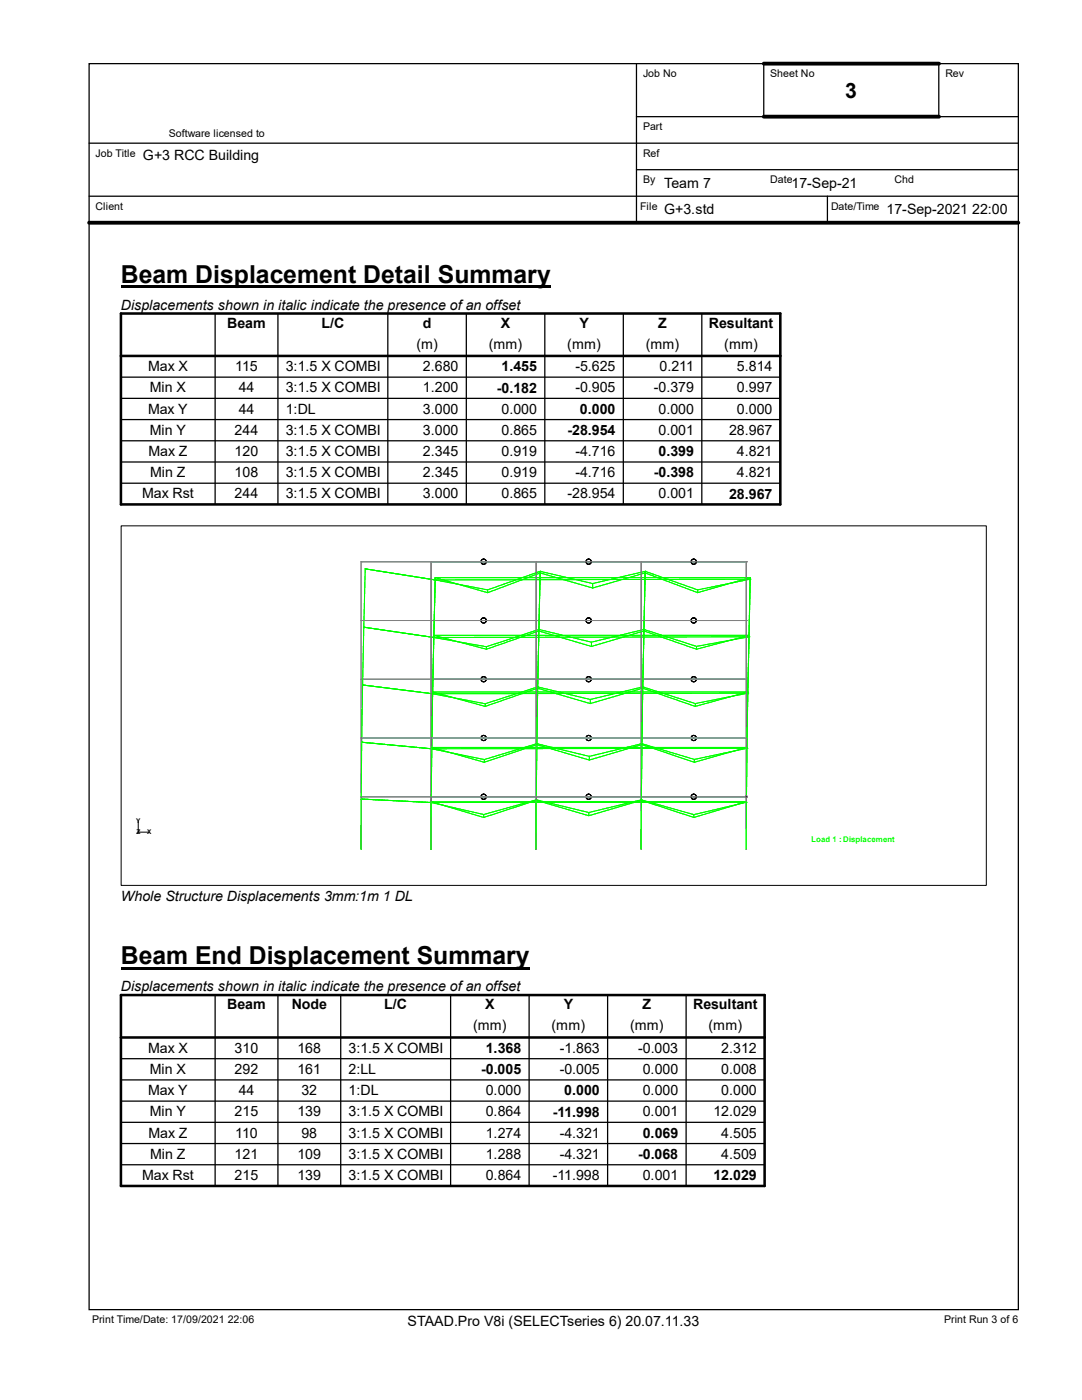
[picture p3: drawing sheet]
<svg xmlns="http://www.w3.org/2000/svg" width="216mm" height="279mm" viewBox="0 0 216 279" stroke-linecap="round" stroke-linejoin="round" font-family="sans-serif">
<path d="M17.8 12.7h185.4v248.7h-185.4zM127 12.7v31.7M152.4 12.7v10.6M187.3 12.7v10.6M17.8 28.6h185.4M17.8 39.2h185.4M127 23.3h76.2M127 33.9h76.2M165.1 39.2v5.2" fill="none" stroke="#000" stroke-width=".25"/>
<path d="M152.4 12.7h35M152.4 23.3h35M17.8 44.4h185.4" fill="none" stroke="#000" stroke-width=".76"/>
<g fill="#fff">
<path d="M33.7 25.4h19.8v2.5h-19.8z"/>
<path d="M18.5 29.3h8.6v2.4h-8.6z"/>
<path d="M18.5 39.9h6.1v2.4h-6.1z"/>
<path d="M127.7 13.4h7.3v2.4h-7.3z"/>
<path d="M153.1 13.4h9.5v2.4h-9.5z"/>
<path d="M188 13.4h4.4v2.4h-4.4z"/>
<path d="M127.7 24h4.5v2.4h-4.5z"/>
<path d="M127.7 29.3h3.9v2.4h-3.9z"/>
<path d="M127.7 34.6h3.1v2.4h-3.1z"/>
<path d="M153.1 34.6h5.1v2.4h-5.1z"/>
<path d="M178.5 34.6h3.9v2.4h-3.9z"/>
<path d="M127.7 39.9h3.5v2.4h-3.5z"/>
<path d="M165.8 39.9h9.7v2.4h-9.7z"/>
<path d="M167.5 15.6h4.7v4.8h-4.7z"/>
<path d="M28.5 29.3h23.2v3.2h-23.2z"/>
<path d="M132.5 34.9h9.4v3.2h-9.4z"/>
<path d="M157.9 34.9h13.2v3.2h-13.2z"/>
<path d="M176.9 40.2h24.2v3.2h-24.2z"/>
<path d="M132.5 40.2h10.1v3.2h-10.1z"/>
<path d="M17.8 262.1h33v2.4h-33z"/>
<path d="M188.4 262.1h14.8v2.4h-14.8z"/>
<path d="M81.3 262.1h58.3v3.2h-58.3z"/>
<path d="M24.1 51.9h85.8v5.6h-85.8z"/>
</g>
<path d="M24.1 56.9h85.8v.5h-85.8z" fill="#000"/>
<path d="M24.1 59.3h79.8v3.2h-79.8z" fill="#fff"/>
<path d="M42.9 62.6v8.4" fill="none" stroke="#000" stroke-width=".25"/>
<path d="M45.3 62.7h7.7v3.3h-7.7z" fill="#fff"/>
<path d="M55.5 62.6v8.4" fill="none" stroke="#000" stroke-width=".25"/>
<path d="M64.1 62.7h4.6v3.3h-4.6z" fill="#fff"/>
<path d="M77.4 62.6v8.4" fill="none" stroke="#000" stroke-width=".25"/>
<g fill="#fff">
<path d="M84.4 62.7h1.7v3.3h-1.7z"/>
<path d="M83.1 67.1h4.3v3.1h-4.3z"/>
</g>
<path d="M93 62.6v8.4" fill="none" stroke="#000" stroke-width=".25"/>
<g fill="#fff">
<path d="M99.9 62.7h2v3.3h-2z"/>
<path d="M97.5 67.1h6.7v3.1h-6.7z"/>
</g>
<path d="M108.7 62.6v8.4" fill="none" stroke="#000" stroke-width=".25"/>
<g fill="#fff">
<path d="M115.6 62.7h1.9v3.3h-1.9z"/>
<path d="M113.2 67.1h6.7v3.1h-6.7z"/>
</g>
<path d="M124.4 62.6v8.4" fill="none" stroke="#000" stroke-width=".25"/>
<g fill="#fff">
<path d="M131.4 62.7h1.7v3.3h-1.7z"/>
<path d="M128.9 67.1h6.7v3.1h-6.7z"/>
</g>
<path d="M140 62.6v8.4" fill="none" stroke="#000" stroke-width=".25"/>
<g fill="#fff">
<path d="M141.4 62.7h12.9v3.3h-12.9z"/>
<path d="M144.5 67.1h6.7v3.1h-6.7z"/>
</g>
<path d="M155.7 62.6v8.4" fill="none" stroke="#000" stroke-width=".25"/>
<path d="M24.1 62.6h131.6v8.4h-131.6z" fill="none" stroke="#000" stroke-width=".51"/>
<g fill="#fff">
<path d="M29.6 71.5h7.9v3.2h-7.9z"/>
<path d="M46.9 71.5h4.5v3.2h-4.5z"/>
<path d="M57 71.5h18.8v3.2h-18.8z"/>
<path d="M83.6 71.5h7.9v3.2h-7.9z"/>
<path d="M99.3 71.5h7.8v3.3h-7.8z"/>
<path d="M114.8 71.5h8v3.2h-8z"/>
<path d="M130.8 71.5h7.7v3.2h-7.7z"/>
<path d="M146.3 71.5h7.8v3.2h-7.8z"/>
<path d="M29.9 75.8h7.2v3.2h-7.2z"/>
<path d="M47.6 75.8h3.2v3.2h-3.2z"/>
<path d="M57 75.8h18.8v3.2h-18.8z"/>
<path d="M83.6 75.8h7.9v3.2h-7.9z"/>
<path d="M99.1 75.7h8v3.3h-8z"/>
<path d="M114.8 75.8h8v3.2h-8z"/>
<path d="M130.5 75.8h8v3.2h-8z"/>
<path d="M146.3 75.8h7.8v3.2h-7.8z"/>
<path d="M29.5 80h8v3.2h-8z"/>
<path d="M47.6 80h3.2v3.2h-3.2z"/>
<path d="M57 80h6v3.2h-6z"/>
<path d="M83.6 80h7.9v3.2h-7.9z"/>
<path d="M99.3 80h7.8v3.2h-7.8z"/>
<path d="M114.9 80h7.9v3.3h-7.9z"/>
<path d="M130.6 80h7.9v3.2h-7.9z"/>
<path d="M146.3 80h7.8v3.2h-7.8z"/>
<path d="M29.9 84.2h7.2v3.2h-7.2z"/>
<path d="M46.8 84.2h4.7v3.2h-4.7z"/>
<path d="M57 84.2h18.8v3.2h-18.8z"/>
<path d="M83.6 84.2h7.9v3.2h-7.9z"/>
<path d="M99.3 84.2h7.8v3.2h-7.8z"/>
<path d="M113.2 84.2h9.6v3.3h-9.6z"/>
<path d="M130.6 84.2h7.9v3.2h-7.9z"/>
<path d="M144.7 84.2h9.4v3.2h-9.4z"/>
<path d="M29.6 88.5h7.8v3.2h-7.8z"/>
<path d="M46.8 88.5h4.7v3.2h-4.7z"/>
<path d="M57 88.5h18.8v3.2h-18.8z"/>
<path d="M83.6 88.5h7.9v3.2h-7.9z"/>
<path d="M99.3 88.5h7.8v3.2h-7.8z"/>
<path d="M114.8 88.5h8v3.2h-8z"/>
<path d="M130.6 88.4h7.9v3.3h-7.9z"/>
<path d="M146.3 88.5h7.8v3.2h-7.8z"/>
<path d="M30 92.7h7v3.2h-7z"/>
<path d="M46.8 92.7h4.7v3.2h-4.7z"/>
<path d="M57 92.7h18.8v3.2h-18.8z"/>
<path d="M83.6 92.7h7.9v3.2h-7.9z"/>
<path d="M99.3 92.7h7.8v3.2h-7.8z"/>
<path d="M114.8 92.7h8v3.2h-8z"/>
<path d="M130.5 92.7h8v3.3h-8z"/>
<path d="M146.3 92.7h7.8v3.2h-7.8z"/>
<path d="M28.4 96.9h10.3v3.2h-10.3z"/>
<path d="M46.8 96.9h4.7v3.2h-4.7z"/>
<path d="M57 96.9h18.8v3.2h-18.8z"/>
<path d="M83.6 96.9h7.9v3.2h-7.9z"/>
<path d="M99.3 96.9h7.8v3.2h-7.8z"/>
<path d="M113.2 96.9h9.6v3.2h-9.6z"/>
<path d="M130.6 96.9h7.9v3.2h-7.9z"/>
<path d="M144.7 96.9h9.4v3.3h-9.4z"/>
</g>
<g fill="none" stroke="#000" stroke-width=".25">
<path d="M24.1 75.3h131.6M24.1 79.5h131.6M42.9 71v29.7M55.5 71v29.7M77.4 71v29.7M93 71v29.7M108.7 71v29.7M124.4 71v29.7M140 71v29.7M24.1 83.7h131.6M24.1 88h131.6M24.1 92.2h131.6"/>
<path d="M24.1 96.4h131.6"/>
</g>
<path d="M24.1 71v29.7h131.6v-29.7" fill="none" stroke="#000" stroke-width=".51"/>
<g fill="none" stroke="#808080" stroke-width=".2">
<path d="M72.1 112.1h.1M72.1 112.1h76.8M72.1 112.1v57.4M86 112.1h.1M86 112.1v57.4M96.5 112.1h.1M107 112.1h.1M107 112.1v57.4M117.5 112.1h.1M128 112.1h.1M128 112.1v57.4M138.4 112.1h.1"/>
<path d="M148.9 112.1h.1M148.9 112.1v57.4M72.1 135.6h.1M72.1 123.8h.1M72.1 123.8h76.8M72.1 135.6h76.8M86 135.6h.1M86 123.8h.1M96.5 123.8h.1M96.5 135.6h.1M107 135.6h.1M107 123.8h.1"/>
<path d="M117.5 135.6h.1M117.5 123.8h.1M128 123.8h.1M128 135.6h.1M138.4 123.8h.1M138.4 135.6h.1M148.9 135.6h.1M148.9 123.8h.1M72.1 159h.1M72.1 147.3h.1M72.1 147.3h76.8M72.1 159h76.8"/>
<path d="M86 147.3h.1M86 159h.1M96.5 159h.1M96.5 147.3h.1M107 147.3h.1M107 159h.1M117.5 159h.1M117.5 147.3h.1M128 147.3h.1M128 159h.1M138.4 159h.1M138.4 147.3h.1"/>
<path d="M148.9 147.3h.1M148.9 159h.1"/>
</g>
<g fill="none" stroke="#0f0" stroke-width=".2">
<path d="M72.9 113.5h.1M72.9 113.5l-.3 11.7M72.9 113.5l13.9 2.2M86.8 115.7h.1M86.8 115.3l10.5 3M86.8 115.3l-.2 11.9M86.8 115.3h62.9M86.8 115.3v.4M86.8 115.7l10.5 2M97.3 117.7v.6M107.8 114h.1M107.8 114l-.5 23.4"/>
<path d="M107.8 114.3l-10.5 4M107.8 114.3l10.5 3M107.8 114v.3M107.8 114l-10.5 3.7M107.8 114l10.5 2.5M118.3 116.5v.8M128.7 114h.1M128.7 114.3l10.5 4M128.7 114l-.4 23.4M128.7 114.3l-10.4 3M128.7 114v.3M128.7 114l10.5 3.7"/>
<path d="M128.7 114l-10.4 2.5M139.2 117.7v.6M149.7 115.6h.1M149.7 115.3l-10.5 3M149.7 115.3l-.5 22.8M149.7 115.3v.3M149.7 115.6l-62.9 .1M149.7 115.6l-10.5 2.1M149.7 115.6l-.2 11.5M72.4 136.7h.1M72.4 136.7l-.2 11.4M72.4 136.7l13.9 1.8"/>
<path d="M72.6 125.2h.1M72.6 125.2l-.2 11.5M72.6 125.2l14 2M86.3 138.5h.1M86.3 138.1l10.5 2.9M86.3 138.1l-.2 11.3M86.3 138.1h62.9M86.3 138.1v.4M86.3 138.5l10.5 1.9M86.6 127.2h.1M86.6 126.8l10.5 2.8M86.6 126.8l-.3 11.7"/>
<path d="M86.6 126.8v.4M86.6 126.8h62.9M86.6 127.2l10.5 1.9M97.1 129.1v.5M107.3 137.1h.1M107.3 137.4l10.5 3M107.3 137.1l-.2 11.5M107.3 137.4l-10.5 3.6M107.3 137.1v.3M107.3 137.1l10.5 2.5M107.3 137.1l-10.5 3.3M107.5 125.6h.1"/>
<path d="M107.5 125.9l-10.4 3.7M107.5 125.9l10.5 3.1M107.5 125.6v.3M107.5 125.6l-10.4 3.5M107.5 125.6l10.5 2.6M107.5 125.6l-.2 11.5M117.8 139.6v.8M118 128.2v.8M128.3 137.1h.1M128.3 137.4l-10.5 3M128.3 137.1l-.2 11.5M128.3 137.4l10.4 3.6"/>
<path d="M128.3 137.1v.3M128.3 137.1l10.4 3.3M128.3 137.1l-10.5 2.5M128.5 125.6h.1M128.5 125.9l-10.5 3.1M128.5 125.9l10.5 3.7M128.5 125.6v.3M128.5 125.6l-10.5 2.6M128.5 125.6l10.5 3.4M139 129v.6M149.2 138.1l-10.5 2.9M149.2 138.1l-.2 11.1"/>
<path d="M149.2 138.1v.2M149.2 138.3h.1M149.2 138.3l-62.9 .2M149.2 138.3l-10.5 2.1M149.2 138.3l-.2 11M149.5 126.8l-10.5 2.8M149.5 126.8v.3M149.5 127.1h.1M149.5 127.1l-62.9 .1M149.5 127.1l-10.5 1.9M149.5 127.1l-.3 11.2M72.1 159.5h.1"/>
<path d="M72.1 159.5l14 .7M72.1 159.5v10M72.2 148.1h.1M72.2 148.1l13.9 1.3M72.2 148.1l-.1 11.4M86.1 149.4h.1M86.1 149.2v11M86.1 149.2l10.5 2.9M86.1 149.2v.2M86.1 149.2h62.9M86.1 149.4l10.5 2.2M96.6 151.6v.5"/>
<path d="M96.8 140.4v.6M107 159.6h.1M107 159.6v9.9M107 159.7l10.5 3.1M107 159.7l-10.5 3.4M107 159.6l-10.5 3M107 159.6l10.5 2.6M107.1 148.4h.1M107.1 148.6l-10.5 3.5M107.1 148.6l10.5 3.1M107.1 148.4l-.1 11.3M107.1 148.4v.2"/>
<path d="M107.1 148.4l-10.5 3.2M107.1 148.4l10.5 2.6M117.6 151v.7M128 159.6h.1M128 159.7l-10.5 3.1M128 159.6v9.9M128 159.7l10.5 3.4M128 159.6v.1M128 159.6l-10.5 2.6M128 159.6l10.5 3M128.1 148.4h.1M128.1 148.6l-10.5 3.1"/>
<path d="M128.1 148.4l-.1 11.3M128.1 148.6l10.4 3.5M128.1 148.4v.2M128.1 148.4l-10.5 2.6M128.1 148.4l10.4 3.2M138.5 151.6v.5M138.7 140.4v.6M149 149.2l-10.5 2.9M149 149.2l-.1 10.9M149 149.2v.1M149 149.3h.1M149 149.3l-62.9 .1"/>
<path d="M149 149.3l-10.5 2.3M86.1 160.2h.1M86.1 160l10.4 3.1M86.1 160l-.1 9.5M86.1 160h62.8M86.1 160.2l10.4 2.4M96.5 162.6v.5M117.5 162.2v.6M138.5 162.6v.5M148.9 160.1h.1M148.9 160v9.5M148.9 160l-10.4 3.1"/>
<path d="M148.9 160v.1M148.9 160.1l-62.8 .1M148.9 160.1l-10.4 2.5"/>
</g>
<path d="M72.1 112.1h13.9zM86 112.1h62.9zM72.1 135.6h13.9zM72.1 123.8h13.9zM86 135.6h62.9zM86 123.8h62.9zM72.1 147.3h13.9zM72.1 159h13.9zM86 159h62.9zM86 147.3h62.9z" fill="none" stroke="#84bbb0" stroke-width=".2"/>
<g fill="none" stroke="#000" stroke-width=".2">
<circle cx="96.5" cy="112.1" r=".52"/>
<circle cx="117.5" cy="112.1" r=".52"/>
<circle cx="138.4" cy="112.1" r=".52"/>
<circle cx="96.5" cy="135.5" r=".52"/>
<circle cx="96.5" cy="123.8" r=".52"/>
<circle cx="117.5" cy="135.5" r=".52"/>
<circle cx="117.5" cy="123.8" r=".52"/>
<circle cx="138.4" cy="123.8" r=".52"/>
<circle cx="138.4" cy="135.5" r=".52"/>
<circle cx="96.5" cy="159" r=".52"/>
<circle cx="96.5" cy="147.3" r=".52"/>
<circle cx="117.5" cy="147.3" r=".52"/>
<circle cx="117.5" cy="159" r=".52"/>
<circle cx="138.4" cy="147.3" r=".52"/>
<circle cx="138.4" cy="159" r=".52"/>
</g>
<circle cx="148.9" cy="159" r=".23" fill="#000" stroke="#808080" stroke-width=".2"/>
<path d="M24.7 163.2h5.8v5.8h-5.8z" fill="#fff"/>
<path d="M24.2 104.9h172.6v71.8h-172.6zM27.6 166.1h.1M27.6 166.1h2.1M27.6 163.9v2.2" fill="none" stroke="#000" stroke-width=".2"/>
<g fill="#fff">
<path d="M24.1 177.2h58.3v3.3h-58.3z"/>
<path d="M24.1 187.9h81.6v5.6h-81.6z"/>
</g>
<path d="M24.1 193h81.6v.5h-81.6z" fill="#000"/>
<path d="M24.1 195.3h79.8v3.2h-79.8z" fill="#fff"/>
<path d="M42.9 198.6v8.5" fill="none" stroke="#000" stroke-width=".25"/>
<path d="M45.3 198.8h7.7v3.3h-7.7z" fill="#fff"/>
<path d="M55.5 198.6v8.5" fill="none" stroke="#000" stroke-width=".25"/>
<path d="M58.2 198.8h7.1v3.3h-7.1z" fill="#fff"/>
<path d="M68 198.6v8.5" fill="none" stroke="#000" stroke-width=".25"/>
<path d="M76.7 198.8h4.5v3.3h-4.5z" fill="#fff"/>
<path d="M89.9 198.6v8.5" fill="none" stroke="#000" stroke-width=".25"/>
<g fill="#fff">
<path d="M96.8 198.8h1.9v3.3h-1.9z"/>
<path d="M94.4 203.1h6.7v3.1h-6.7z"/>
</g>
<path d="M105.6 198.6v8.5" fill="none" stroke="#000" stroke-width=".25"/>
<g fill="#fff">
<path d="M112.4 198.8h1.9v3.3h-1.9z"/>
<path d="M110.1 203.1h6.7v3.1h-6.7z"/>
</g>
<path d="M121.2 198.6v8.5" fill="none" stroke="#000" stroke-width=".25"/>
<g fill="#fff">
<path d="M128.2 198.8h1.8v3.3h-1.8z"/>
<path d="M125.7 203.1h6.7v3.1h-6.7z"/>
</g>
<path d="M136.9 198.6v8.5" fill="none" stroke="#000" stroke-width=".25"/>
<g fill="#fff">
<path d="M138.3 198.8h12.9v3.3h-12.9z"/>
<path d="M141.4 203.1h6.7v3.1h-6.7z"/>
</g>
<path d="M152.6 198.6v8.5" fill="none" stroke="#000" stroke-width=".25"/>
<path d="M24.1 198.6h128.5v8.5h-128.5z" fill="none" stroke="#000" stroke-width=".51"/>
<g fill="#fff">
<path d="M29.6 207.6h7.9v3.1h-7.9z"/>
<path d="M46.8 207.6h4.7v3.1h-4.7z"/>
<path d="M59.4 207.6h4.7v3.1h-4.7z"/>
<path d="M69.6 207.6h18.7v3.1h-18.7z"/>
<path d="M96.1 207.5h7.9v3.3h-7.9z"/>
<path d="M111.7 207.6h8v3.1h-8z"/>
<path d="M127.3 207.6h8v3.1h-8z"/>
<path d="M143.1 207.6h7.9v3.1h-7.9z"/>
<path d="M29.9 211.8h7.2v3.2h-7.2z"/>
<path d="M46.8 211.8h4.7v3.2h-4.7z"/>
<path d="M59.4 211.8h4.7v3.2h-4.7z"/>
<path d="M69.6 211.8h5.5v3.2h-5.5z"/>
<path d="M96 211.8h8v3.3h-8z"/>
<path d="M111.7 211.8h8v3.2h-8z"/>
<path d="M127.5 211.8h7.8v3.2h-7.8z"/>
<path d="M143.1 211.8h7.9v3.2h-7.9z"/>
<path d="M29.5 216h8v3.2h-8z"/>
<path d="M47.6 216h3.2v3.2h-3.2z"/>
<path d="M60.2 216h3.1v3.2h-3.1z"/>
<path d="M69.6 216h5.9v3.2h-5.9z"/>
<path d="M96.1 216h7.9v3.2h-7.9z"/>
<path d="M111.8 216h7.9v3.3h-7.9z"/>
<path d="M127.5 216h7.8v3.2h-7.8z"/>
<path d="M143.1 216h7.9v3.2h-7.9z"/>
<path d="M29.9 220.3h7.2v3.1h-7.2z"/>
<path d="M46.8 220.3h4.7v3.1h-4.7z"/>
<path d="M59.4 220.3h4.7v3.1h-4.7z"/>
<path d="M69.6 220.3h18.7v3.1h-18.7z"/>
<path d="M96.1 220.3h7.9v3.1h-7.9z"/>
<path d="M110.3 220.2h9.4v3.3h-9.4z"/>
<path d="M127.5 220.3h7.8v3.1h-7.8z"/>
<path d="M141.6 220.3h9.4v3.1h-9.4z"/>
<path d="M29.6 224.5h7.8v3.2h-7.8z"/>
<path d="M46.9 224.5h4.5v3.2h-4.5z"/>
<path d="M60.2 224.5h3.1v3.2h-3.1z"/>
<path d="M69.6 224.5h18.7v3.2h-18.7z"/>
<path d="M96.1 224.5h7.9v3.2h-7.9z"/>
<path d="M111.7 224.5h8v3.2h-8z"/>
<path d="M127.5 224.5h7.8v3.3h-7.8z"/>
<path d="M143.1 224.5h7.9v3.2h-7.9z"/>
<path d="M30 228.7h7v3.2h-7z"/>
<path d="M46.8 228.7h4.7v3.2h-4.7z"/>
<path d="M59.4 228.7h4.7v3.2h-4.7z"/>
<path d="M69.6 228.7h18.7v3.2h-18.7z"/>
<path d="M96.1 228.7h7.9v3.2h-7.9z"/>
<path d="M111.7 228.7h8v3.2h-8z"/>
<path d="M127.3 228.7h8v3.3h-8z"/>
<path d="M143.1 228.7h7.9v3.2h-7.9z"/>
<path d="M28.4 233h10.3v3.1h-10.3z"/>
<path d="M46.8 233h4.7v3.1h-4.7z"/>
<path d="M59.4 233h4.7v3.1h-4.7z"/>
<path d="M69.6 233h18.7v3.1h-18.7z"/>
<path d="M96.1 233h7.9v3.1h-7.9z"/>
<path d="M110.3 233h9.4v3.1h-9.4z"/>
<path d="M127.5 233h7.8v3.1h-7.8z"/>
<path d="M141.6 232.9h9.4v3.3h-9.4z"/>
</g>
<g fill="none" stroke="#000" stroke-width=".25">
<path d="M24.1 211.3h128.5M24.1 215.5h128.5M24.1 219.8h128.5M42.9 207.1v29.6M55.5 207.1v29.6M68 207.1v29.6M89.9 207.1v29.6M105.6 207.1v29.6M121.2 207.1v29.6M136.9 207.1v29.6M24.1 224h128.5M24.1 228.2h128.5"/>
<path d="M24.1 232.5h128.5"/>
</g>
<path d="M24.1 207.1v29.6h128.5v-29.6" fill="none" stroke="#000" stroke-width=".51"/>
<g font-size="4.9">
<text x="24.1" y="56.4">Beam Displacement Detail Summary</text>
<text x="24.1" y="192.4">Beam End Displacement Summary</text>
</g>
<text font-size="4.2" x="168.6" y="19.5">3</text>
<g font-size="2.8">
<text x="28.5" y="31.8">G+3 RCC Building</text>
<text x="132.5" y="37.5">Team 7</text>
<text x="157.9" y="37.5">17-Sep-21</text>
<text x="132.5" y="42.8">G+3.std</text>
<text x="176.9" y="42.8">17-Sep-2021 22:00</text>
<text x="24.1" y="61.8">Displacements shown in italic indicate the presence of an offset</text>
<text x="45.3" y="65.4">Beam</text>
<text x="64.1" y="65.4">L/C</text>
<text x="84.4" y="65.4">d</text>
<text x="99.9" y="65.4">X</text>
<text x="115.6" y="65.4">Y</text>
<text x="131.4" y="65.4">Z</text>
<text x="141.4" y="65.4">Resultant</text>
<text x="83.1" y="69.6">(m)</text>
<text x="97.5" y="69.6">(mm)</text>
<text x="113.2" y="69.6">(mm)</text>
<text x="128.9" y="69.6">(mm)</text>
<text x="144.5" y="69.6">(mm)</text>
<text x="29.6" y="74.1">Max X</text>
<text x="46.9" y="74.1">115</text>
<text x="57" y="74.1">3:1.5 X COMBINATION LOAD</text>
<text x="84.4" y="74.1">2.680</text>
<text x="100.1" y="74.1">1.455</text>
<text x="114.8" y="74.1">-5.625</text>
<text x="131.6" y="74.1">0.211</text>
<text x="147" y="74.1">5.814</text>
<text x="29.5" y="82.5">Max Y</text>
<text x="29.9" y="78.3">Min X</text>
<text x="47.6" y="78.3">44</text>
<text x="47.6" y="82.5">44</text>
<text x="57" y="78.3">3:1.5 X COMBINATION LOAD</text>
<text x="57" y="82.5">1:DL</text>
<text x="84.4" y="78.3">1.200</text>
<text x="84.4" y="82.5">3.000</text>
<text x="99.1" y="78.4">-0.182</text>
<text x="100.1" y="82.5">0.000</text>
<text x="114.8" y="78.3">-0.905</text>
<text x="115.7" y="82.6">0.000</text>
<text x="130.5" y="78.3">-0.379</text>
<text x="131.4" y="82.5">0.000</text>
<text x="147" y="78.3">0.997</text>
<text x="147" y="82.5">0.000</text>
<text x="29.9" y="86.8">Min Y</text>
<text x="46.8" y="86.8">244</text>
<text x="57" y="86.8">3:1.5 X COMBINATION LOAD</text>
<text x="84.4" y="86.8">3.000</text>
<text x="100.1" y="86.8">0.865</text>
<text x="113.2" y="86.8">-28.954</text>
<text x="131.4" y="86.8">0.001</text>
<text x="145.5" y="86.8">28.967</text>
<text x="29.6" y="91">Max Z</text>
<text x="30" y="95.2">Min Z</text>
<text x="46.8" y="91">120</text>
<text x="46.8" y="95.2">108</text>
<text x="57" y="91">3:1.5 X COMBINATION LOAD</text>
<text x="57" y="95.2">3:1.5 X COMBINATION LOAD</text>
<text x="84.4" y="91">2.345</text>
<text x="84.4" y="95.2">2.345</text>
<text x="100.1" y="91">0.919</text>
<text x="100.1" y="95.2">0.919</text>
<text x="114.8" y="91">-4.716</text>
<text x="114.8" y="95.2">-4.716</text>
<text x="130.5" y="95.3">-0.398</text>
<text x="131.4" y="91.1">0.399</text>
<text x="147" y="91">4.821</text>
<text x="147" y="95.2">4.821</text>
<text x="28.4" y="99.5">Max Rst</text>
<text x="46.8" y="99.5">244</text>
<text x="57" y="99.5">3:1.5 X COMBINATION LOAD</text>
<text x="84.4" y="99.5">3.000</text>
<text x="100.1" y="99.5">0.865</text>
<text x="113.2" y="99.5">-28.954</text>
<text x="131.4" y="99.5">0.001</text>
<text x="145.5" y="99.5">28.967</text>
<text x="24.1" y="179.8">Whole Structure Displacements 3mm:1m 1 DL</text>
<text x="24.1" y="197.9">Displacements shown in italic indicate the presence of an offset</text>
<text x="45.3" y="201.4">Beam</text>
<text x="58.2" y="201.4">Node</text>
<text x="76.7" y="201.4">L/C</text>
<text x="96.8" y="201.4">X</text>
<text x="112.5" y="201.4">Y</text>
<text x="128.2" y="201.4">Z</text>
<text x="138.3" y="201.4">Resultant</text>
<text x="94.4" y="205.6">(mm)</text>
<text x="110.1" y="205.6">(mm)</text>
<text x="125.7" y="205.6">(mm)</text>
<text x="141.4" y="205.6">(mm)</text>
<text x="29.6" y="210.1">Max X</text>
<text x="29.9" y="214.3">Min X</text>
<text x="46.8" y="210.1">310</text>
<text x="46.8" y="214.3">292</text>
<text x="59.4" y="210.1">168</text>
<text x="59.4" y="214.3">161</text>
<text x="69.6" y="210.1">3:1.5 X COMBINATION LOAD</text>
<text x="69.6" y="214.3">2:LL</text>
<text x="96" y="214.4">-0.005</text>
<text x="96.9" y="210.1">1.368</text>
<text x="111.7" y="210.1">-1.863</text>
<text x="111.7" y="214.3">-0.005</text>
<text x="127.3" y="210.1">-0.003</text>
<text x="128.3" y="214.3">0.000</text>
<text x="143.9" y="210.1">2.312</text>
<text x="143.9" y="214.3">0.008</text>
<text x="29.5" y="218.6">Max Y</text>
<text x="47.6" y="218.6">44</text>
<text x="60.2" y="218.6">32</text>
<text x="69.6" y="218.6">1:DL</text>
<text x="96.9" y="218.6">0.000</text>
<text x="112.6" y="218.6">0.000</text>
<text x="128.3" y="218.6">0.000</text>
<text x="143.9" y="218.6">0.000</text>
<text x="29.6" y="227">Max Z</text>
<text x="29.9" y="222.8">Min Y</text>
<text x="46.8" y="222.8">215</text>
<text x="46.9" y="227">110</text>
<text x="59.4" y="222.8">139</text>
<text x="60.2" y="227">98</text>
<text x="69.6" y="222.8">3:1.5 X COMBINATION LOAD</text>
<text x="69.6" y="227">3:1.5 X COMBINATION LOAD</text>
<text x="96.9" y="222.8">0.864</text>
<text x="96.9" y="227">1.274</text>
<text x="110.3" y="222.8">-11.998</text>
<text x="111.7" y="227">-4.321</text>
<text x="128.3" y="222.8">0.001</text>
<text x="128.3" y="227.1">0.069</text>
<text x="142.3" y="222.8">12.029</text>
<text x="143.9" y="227">4.505</text>
<text x="30" y="231.3">Min Z</text>
<text x="46.8" y="231.3">121</text>
<text x="59.4" y="231.3">109</text>
<text x="69.6" y="231.3">3:1.5 X COMBINATION LOAD</text>
<text x="96.9" y="231.3">1.288</text>
<text x="111.7" y="231.3">-4.321</text>
<text x="127.3" y="231.3">-0.068</text>
<text x="143.9" y="231.3">4.509</text>
<text x="28.4" y="235.5">Max Rst</text>
<text x="46.8" y="235.5">215</text>
<text x="59.4" y="235.5">139</text>
<text x="69.6" y="235.5">3:1.5 X COMBINATION LOAD</text>
<text x="96.9" y="235.5">0.864</text>
<text x="110.3" y="235.5">-11.998</text>
<text x="128.3" y="235.5">0.001</text>
<text x="142.3" y="235.5">12.029</text>
<text x="81.3" y="264.7">STAAD.Pro V8i (SELECTseries 6) 20.07.11.33</text>
</g>
<g font-size="2.1">
<text x="128.3" y="15.4">Job No</text>
<text x="153.7" y="15.4">Sheet No</text>
<text x="188.6" y="15.4">Rev</text>
<text x="33.7" y="27.4">Software licensed to</text>
<text x="128.3" y="26">Part</text>
<text x="19.1" y="31.2">Job Title</text>
<text x="128.3" y="31.2">Ref</text>
<text x="19.1" y="41.8">Client</text>
<text x="127.7" y="41.8">File</text>
<text x="128.3" y="36.5">By</text>
<text x="153.7" y="36.5">Date</text>
<text x="165.8" y="41.8">Date/Time</text>
<text x="178.5" y="36.5">Chd</text>
<text x="18.4" y="264.1">Print Time/Date: 17/09/2021 22:06</text>
<text x="188.4" y="264.1">Print Run 3 of 6</text>
</g>
<text font-size="1.6" fill="#0f0" x="161.9" y="168">Load 1 : Displacement</text>
<g font-size="1.3">
<text x="27.2" y="164.3">Y</text>
<text x="27.2" y="166.5">Z</text>
<text x="29.3" y="166.5">X</text>
</g>
</svg>
